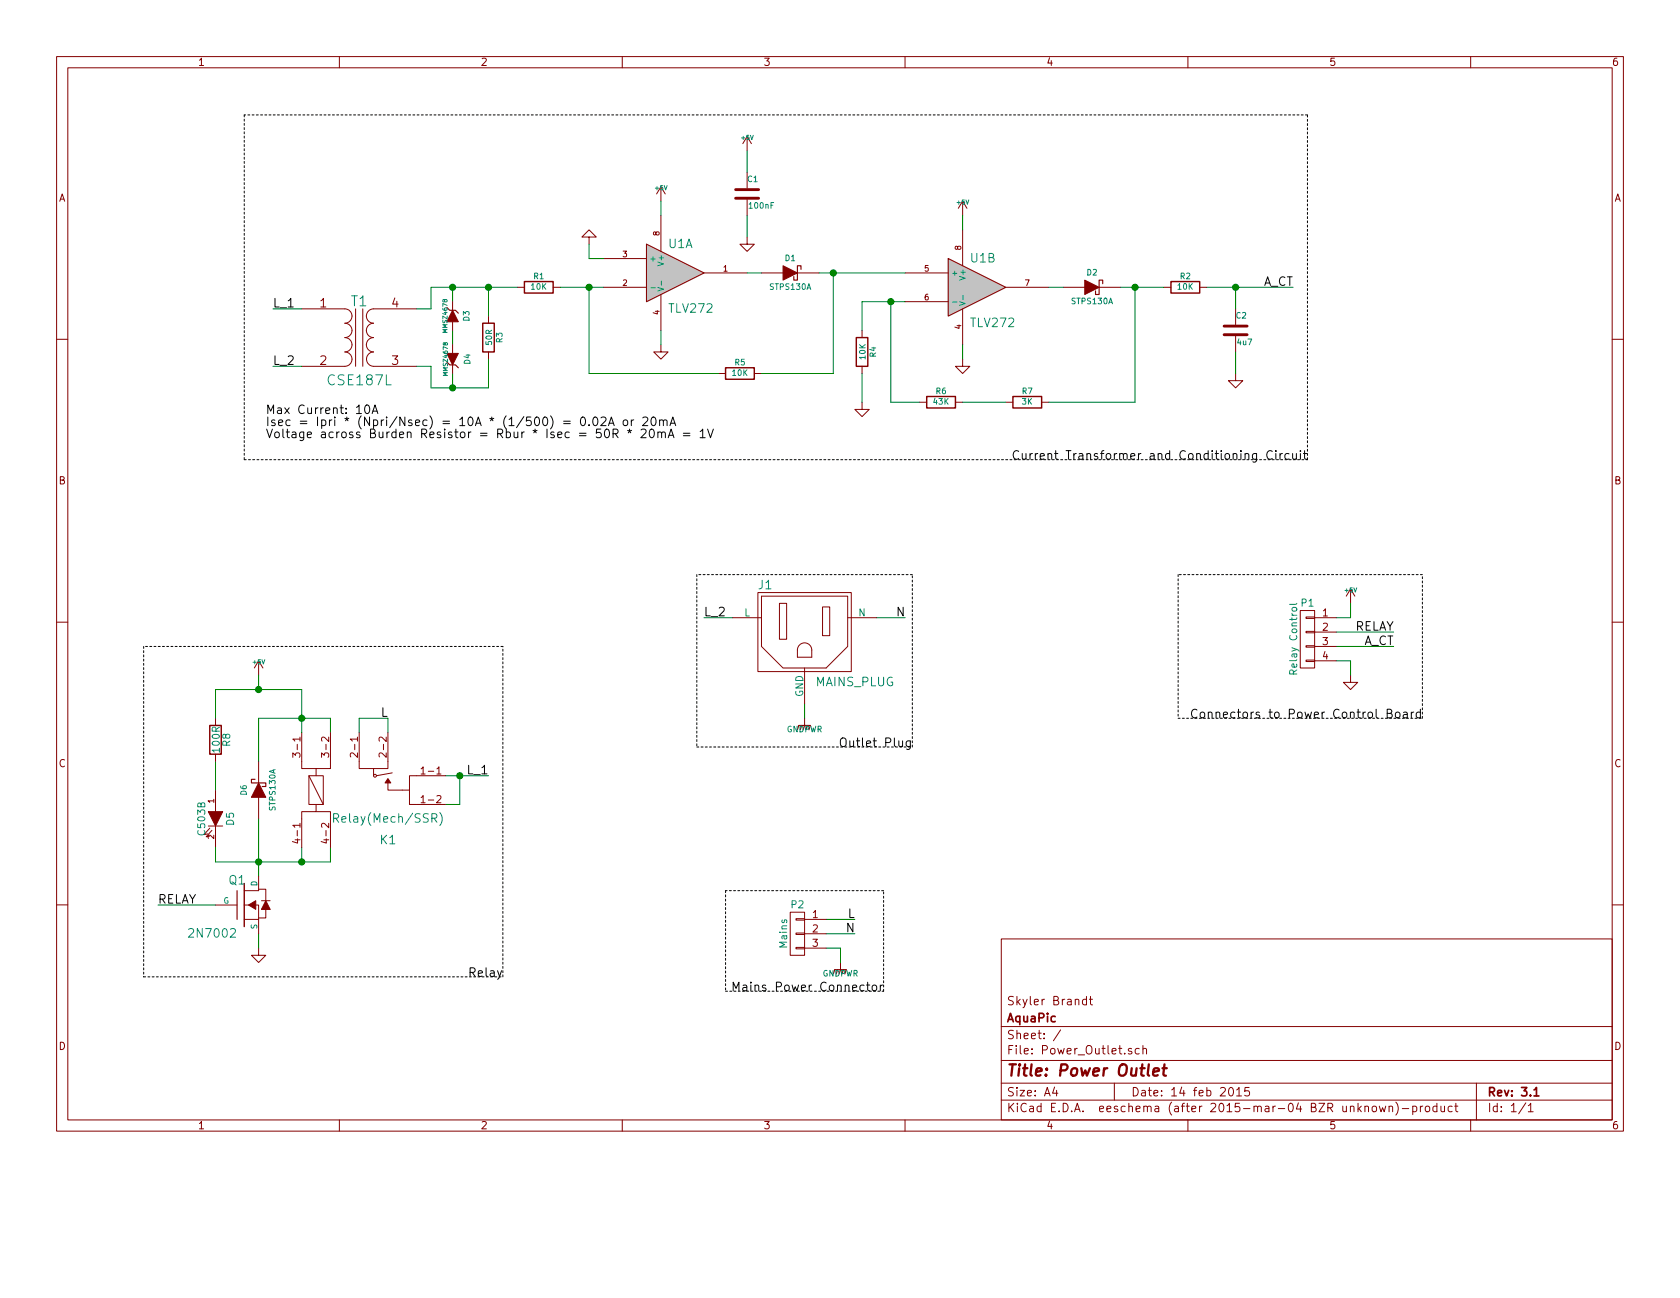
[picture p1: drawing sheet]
<svg xmlns="http://www.w3.org/2000/svg" width="279mm" height="216mm" viewBox="0 0 279 216" stroke-linecap="round" stroke-linejoin="round" font-family="sans-serif">
<g fill="none" stroke="#840000" stroke-width=".17">
<path d="M9.4 9.4h260.6v178.7h-260.6zM11.3 11.3h256.8v175h-256.8zM56.4 9.4v1.9M103.5 9.4v1.9M150.5 9.4v1.9M197.6 9.4v1.9M244.6 9.4v1.9M98 39.4h1.2l-1.2-1.2-1.2 1.2h1.2v1.2M109.9 31.1v2.4M109.9 35.8v6M109.9 31.1l-.7 1.2M109.9 31.1l.7 1.2"/>
<path d="M124.3 39.4v1.2h1.1l-1.1 1.2-1.2-1.2h1.2M124.3 22.7v2.4M124.3 28.7v2.6M124.3 33.2v2.6M124.3 22.7l-.8 1.2M124.3 22.7l.7 1.2M160.1 33.5v2.3M160.1 38.2v6M160.1 33.5l-.7 1.1M160.1 33.5l.7 1.1M9.4 56.4h1.9M50.2 51.4h7.1a1.19 1.19 0 0 1 1.2 1.2 1.19 1.19 0 0 1-1.2 1.2 1.19 1.19 0 0 1 1.2 1.2 1.19 1.19 0 0 1-1.2 1.2 1.19 1.19 0 0 1 1.2 1.1 1.19 1.19 0 0 1-1.2 1.2 1.19 1.19 0 0 1 1.2 1.2 1.19 1.19 0 0 1-1.2 1.2h-7.1"/>
<path d="M59.1 51.4v9.5M60.3 51.4v9.5M69.3 51.4h-7.2a1.19 1.19 0 0 0-1.2 1.2 1.19 1.19 0 0 0 1.2 1.2 1.19 1.19 0 0 0-1.2 1.2 1.19 1.19 0 0 0 1.2 1.2 1.19 1.19 0 0 0-1.2 1.1 1.19 1.19 0 0 0 1.2 1.2 1.19 1.19 0 0 0-1.1 1.2 1.19 1.19 0 0 0 1.1 1.2h7.2M75.3 50.2v1.4M75.3 53.5v1.5M75.3 57.3v1.5M81.2 52.6v1.2M81.2 58.5v1.2M86 47.8h1.2M92 47.8h1.2M100.4 47.8h7.1M100.4 43h7.1"/>
<path d="M107.5 40.6l9.6 4.8-9.6 4.8zM109.9 57.3v1.2h1.2l-1.2 1.2-1.2-1.2h1.2M109.9 49v6M117.1 45.4h7.2M126.6 45.4h3.6M132.6 45.4h3.6M143.4 55v1.2M150.5 45.4h7.2M150.5 50.2h7.2M157.7 43l9.6 4.8-9.6 4.8zM160.1 59.7v1.2h1.2l-1.2 1.2-1.2-1.2h1.2M160.1 51.4v5.9"/>
<path d="M167.3 47.8h7.1M176.8 47.8h3.6M182.8 47.8h3.6M193.5 47.8h1.2M199.5 47.8h1.2M205.5 51.4v2.6M205.5 55.9v2.6M268.1 56.4h1.9M75.3 60.7v1.4M119.5 62.1h1.2M125.4 62.1h1.2M143.4 66.9v1.2h1.2l-1.2 1.2-1.2-1.2h1.2"/>
<path d="M143.4 60.9v1.2M152.9 66.9h1.2M158.9 66.9h1.2M167.3 66.9h1.2M173.2 66.9h1.2M205.5 62.1v1.2h1.2l-1.2 1.2-1.2-1.2h1.2M126 98.6h15.6v13.1h-15.6zM126.6 99.2h14.4v8.3l-3.6 3.6h-7.2l-3.6-3.6zM224.6 98l-.7 1.2M224.6 98v2.4M224.6 98l.7 1.2M9.4 103.5h1.9"/>
<path d="M35.8 119.5v1.2M43 109.9l-.7 1.2M43 109.9v2.4M43 109.9l.7 1.2M121.9 102.7h4.7M129.6 100.4h1.2v5.9h-1.2zM132.6 109.3h2.4zM132.6 109.3v-1.2a1.19 1.19 0 0 1 1.2-1.2 1.19 1.19 0 0 1 1.2 1.2v1.2M133.8 111.1v6M133.8 119.5v1.2M136.8 101h1.2v4.7h-1.2zM141 102.7h4.8"/>
<path d="M216.2 101.6h2.4v9.5h-2.4zM217.2 109.8h1.4v.2h-1.4zM217.2 107.4h1.4v.2h-1.4zM217.2 105h1.4v.3h-1.4zM217.2 102.6h1.4v.3h-1.4zM218.6 102.7h3.6M218.6 105.1h3.6M218.6 107.5h3.6M218.6 109.9h3.6M224.6 112.3v1.2h1.2l-1.2 1.2-1.2-1.2h1.2M268.1 103.5h1.9M34.6 137.4h2.4"/>
<path d="M34.9 137.8l-1 1 .6-.1M35.2 138.1l-.9 1.1 .6-.1M35.8 125.4v1.2M35.8 131.4v3.6M35.8 137.4v3.6M43 126.6v3.6M43 132.6v3.6M49.9 122.6v.7M49.9 136.9v.7M50.2 121.9v5.9h2.4M51.4 129h2.4v4.8h-2.4zM51.4 129l2.4 4.8"/>
<path d="M52.6 135h2.4v6M52.6 133.8v1.2h-2.4v6M55 121.9v5.9h-2.4v1.2M59.4 122.6v.7M59.7 121.9v5.9h2.4v1.2M64.5 121.9v5.9h-2.4M65.2 128.6l-2.6 .4M68.1 131.4v2.4h6M70 127.9l.4-.4v1.2M70 132.7l.4-.4v1.2M70 128.7h.7M70 133.5h.7"/>
<path d="M72.7 128.7h.6M74.1 129h-6v2.4h-3.6v-1.2M9.4 150.5h1.9M35.8 150.5h3.6M40.6 150.5h2.4v2.4M40.6 152.9h2.4M43 157.7v1.2h1.2l-1.2 1.2-1.2-1.2h1.2M43 147.9h1.2v1.9M43 145.8v2.3h-2.4M43 152.9v2.4M43.5 151.3h1.4M43.5 149.8h1.4"/>
<path d="M44.2 151.3v1.4h-1.2M131.4 151.7h2.4v7.2h-2.4zM132.4 157.6h1.4v.2h-1.4zM132.4 155.2h1.4v.2h-1.4zM132.4 152.8h1.4v.2h-1.4zM133.8 152.9h3.6M133.8 155.3h3.6M133.8 157.7h3.6M166.5 156.2h101.6v30.1h-101.6zM268.1 150.5h1.9M139.8 160.1v1.2M166.5 176.4h101.6"/>
<path d="M166.5 170.8h101.6M176.4 171.3l-1.2 1.8M180.7 166.3l-.4-.1-.3 .3 .1 .5 .2 .1h.4M180.7 165.7v1.4M181.2 166.2h.5M181.4 165.7v1.3l.3 .1M188.2 174.5a.33 .33 0 0 0-.6 .1l.7 .5-.2 .2-.5-.1M189.5 174.5l-.4-.1-.3 .2 .1 .6 .2 .1 .4-.1M190.1 174.5l.2-.1 .3 .1 .1 .8M190.1 173.9v1.4M56.4 186.3v1.8M103.5 186.3v1.8"/>
<path d="M150.5 186.3v1.8M166.5 183h101.6M166.5 180.2h101.6M175.4 180.8l-.3 1h.8M175.7 181.4v.9M185.3 180.2v2.8M197.6 186.3v1.8M204.5 181l.2-.1a.77 .77 0 0 1 .5 .6 .77 .77 0 0 1-.3 .7l-.1 .1a.75 .75 0 0 1-.6-.6 .75 .75 0 0 1 .3-.7zM205.7 181.3l.4-.4v1.4M205.7 182.3h.8M207.7 180.9h-.6l-.1 .7 .2-.2 .5 .1 .1 .2-.1 .5-.2 .1-.5-.1M227 184.1l.2-.1 .3 .1 .1 .8"/>
<path d="M228.3 184.1l.2-.1 .4 .1v.6l-.1 .1-.3 .1-.2-.1zM229.4 184l.3 .9 .2-.6 .3 .6 .3-.9M231 184.1l.2-.1 .4 .1v.8M231 184v.9M232.1 183.3a1.61 1.61 0 0 1 0 2.2M233.2 184.4h1.1M235 184.1l.4-.1 .2 .3-.1 .5h-.5M235 184v1.4M236.2 184v.9M236.6 184l-.4 .3M237.1 184.1l.2-.1 .4 .1 .1 .6-.1 .1-.4 .1-.2-.1zM239 184.1l-.4-.1-.3 .3 .1 .5 .2 .1 .4-.1"/>
<path d="M239 183.5v1.4M239.6 184l.1 .8 .3 .1 .2-.1M240.2 184v.9M241.5 184.1l-.4-.1-.3 .3 .1 .5 .2 .1 .4-.1M241.9 184h.6M242.1 183.5v1.2l.4 .2M244.6 186.3v1.8M245.5 180.2v6.1M253.8 183.4l-1.2 1.9M254.2 183.9l.4-.4v1.4M254.2 184.9h.8"/>
<circle cx="62.4" cy="129" r=".24"/>
</g>
<path d="M255.1 181.3l.4-.4v1.4M255.1 182.3h.8" fill="none" stroke="#840000" stroke-width=".29"/>
<path d="M191.8 178.3l.9-.2v-.3l-.6-.1-.2 .2-.1 .9 .2 .1 .5-.1M193.3 177.7h.7M193.7 177l-.2 1.7v.1l.4 .1" fill="none" stroke="#840000" stroke-width=".38"/>
<path d="M80.3 53.8h1.9v4.7h-1.9zM87.2 46.8h4.8v1.9h-4.8zM142.4 56.2h1.9v4.7h-1.9zM194.7 46.8h4.8v1.9h-4.8zM120.7 61.2h4.7v1.9h-4.7zM154.1 65.9h4.8v2h-4.8zM168.5 65.9h4.7v2h-4.7zM34.9 120.7h1.9v4.7h-1.9zM40.6 147v7.1" fill="none" stroke="#840000" stroke-width=".24"/>
<g fill="none" stroke="#000" stroke-width=".17">
<path d="M60.8 67.5l.2-.1a.77 .77 0 0 1 .5 .7 .77 .77 0 0 1-.5 .7l-.2-.2-.2-.4zM61.9 68.8l.5-1.4 .4 1.4M62 68.4h.7M96.7 69.5l.2-.1a.77 .77 0 0 1 .5 .7 .77 .77 0 0 1-.5 .7l-.2-.1-.2-.4zM98 70.7v.1M98.8 69.4h.1a.77 .77 0 0 1 .5 .7 .77 .77 0 0 1-.5 .7 .92 .92 0 0 1-.1-1.4zM100 69.5l.2-.1h.3l.2 .1 .1 .3-.1 .2-.8 .8h.9M101.2 70.8l.5-1.4 .4 1.4M101.3 70.4h.7M103.7 70l.2-.2 .4 .2 .1 .5-.1 .2-.4 .1-.2-.1zM104.4 71.6l.3 .1 .3-.1M104.5 72l.2-.3 .2 .3"/>
<path d="M104.7 71.4v.3M105 69.8v1M105.4 69.8l-.3 .1-.1 .2M106.6 71.5l.2-.1h.4l.2 .1 .1 .3-.1 .2-.8 .8h.9M106.9 69.5l.2-.1h.4l.2 .1v.3v.2l-.8 .8h.8M108.2 71.4h.1a.77 .77 0 0 1 .5 .7 .77 .77 0 0 1-.5 .7 .92 .92 0 0 1-.1-1.4zM108.4 69.5l.2-.1a.77 .77 0 0 1 .5 .7 .77 .77 0 0 1-.5 .7l-.2-.1-.1-.4zM109.4 72l.1-.1a.34 .34 0 0 1 .5 .2v.7M109.4 71.9v.9M109.7 70l.1-.1a.34 .34 0 0 1 .5 .2v.7M109.7 69.8v1M110 72.1a.33 .33 0 0 1 .3-.3 .33 .33 0 0 1 .4 .3v.7"/>
<path d="M110.3 70.1a.32 .32 0 0 1 .3-.3 .32 .32 0 0 1 .3 .3v.7M111.1 72.8l.5-1.4 .5 1.4M111.3 72.4h.6M111.4 70.8l.5-1.4 .5 1.4M111.5 70.4h.7M113.6 72.1h1.1M113.6 72.5h1.1M116.4 71.8l.5-.4v1.4M116.4 72.8h.9M117.7 71.4l.5 1.4 .4-1.4M169.4 75.1a.58 .58 0 0 0-.7 0 .58 .58 0 0 0-.2 .7 .55 .55 0 0 0 .3 .5 .55 .55 0 0 0 .6-.1M170 75.4v.8a.36 .36 0 0 0 .6 0"/>
<path d="M170.6 75.4v1M171.3 75.4v1M171.7 75.4l-.3 .1-.1 .2M172.2 75.4v1M172.6 75.4l-.3 .1-.1 .2M173 75.9l.7-.1-.1-.3-.4-.1-.2 .3 .1 .6h.5M215 75.4v.8a.36 .36 0 0 0 .6 0M215.6 75.4v1M216.3 75v.1M216.3 75.4v1M216.8 75.4h.5M217 75v1.2l.3 .2"/>
<path d="M199.1 118.1a.58 .58 0 0 0-.7 0 .58 .58 0 0 0-.2 .7 .55 .55 0 0 0 .2 .5 .55 .55 0 0 0 .7 0M199.7 118.5l.4-.1 .3 .3v.4l-.3 .3-.4-.1-.1-.2v-.4zM201 118.6v-.1a.34 .34 0 0 1 .6 .2v.7M201 118.4v1M234.7 118.4v1M235.1 118.4l-.2 .1-.2 .2M236.2 118.5a.45 .45 0 0 0-.6 .1v.7a.45 .45 0 0 0 .6 0M236.2 118v1.4M139.8 123a.47 .47 0 0 1 .6-.3 .47 .47 0 0 1 .3 .5v.8a.5 .5 0 0 1-.6 .2 .5 .5 0 0 1-.3-.5zM121.9 164.8v-1.4l.5 1 .5-1v1.4M123.6 163.9h.5l.1 .9M124.2 164.2l-.5 .1a.28 .28 0 0 0-.2 .2 .28 .28 0 0 0 .2 .3l.5-.1"/>
<path d="M146.4 163.8v1M146.8 163.8l-.3 .1-.1 .2"/>
</g>
<g fill="#c2c2c2" stroke="#c2c2c2" stroke-width=".24">
<path d="M107.5 40.6l9.6 4.8-9.6 4.8z"/>
<path d="M157.7 43l9.6 4.8-9.6 4.8z"/>
</g>
<path d="M108.2 47.9h.8M109.4 47.8l.9 .3-.9 .3M110 46.7v.8M158.4 50.3h.7M159.6 50.2l.9 .3-.9 .3M160.2 49.1v.7M215 101.1h.6l.1 .2-.1 .3h-.6l-.1-.2zM215.7 100.4l-.2 .1h-1M55.5 136.1l.7-.1 .1-.2-.1-.3-.2-.2h-.5v1.5M73.1 135.1a1.64 1.64 0 0 1 0 2.2" fill="none" stroke="#008484" stroke-width=".17"/>
<g fill="#840000" stroke="#840000" stroke-width=".17">
<path d="M130.2 44.2l2.4 1.2-2.4 1.2z"/>
<path d="M180.4 46.6l2.4 1.2-2.4 1.2z"/>
<path d="M34.6 135h2.4l-1.2 2.4z"/>
<path d="M43 130.2l1.2 2.4h-2.4z"/>
<path d="M64.5 129.5l.5 .7h-1z"/>
<path d="M75.3 51.6l.9 1.9h-1.9z"/>
<path d="M74.3 58.8h1.9l-.9 1.9z"/>
<path d="M44.2 149.8l.7 1.5h-1.4z"/>
<path d="M41.3 150.5l1.2-.7v1.5z"/>
</g>
<path d="M74.3 51.1l.5 .5h.9l.5 .5M133.2 44.8v-.6h-.6v2.4h-.6v-.6M183.4 47.2v-.6h-.6v2.4h-.6v-.6M74.3 60.2l.5 .5h.9l.5 .5M42.4 129.6h-.6v.6h2.4v.6h-.6M39.4 148.1v4.8" fill="none" stroke="#840000" stroke-width=".19"/>
<path d="M122.3 33h3.9M122.3 31.5h3.9M203.6 55.7h3.8M203.6 54.2h3.8" fill="none" stroke="#840000" stroke-width=".48"/>
<g fill="none" stroke="#008400" stroke-width=".17">
<path d="M109.9 33.5v2.3M124.3 25.1v3.6M124.3 35.8v3.6M160.1 35.8v2.4M45.4 51.4h4.8M75.3 47.8v2.4M75.3 55v2.3M81.2 47.8v4.8M81.2 59.7v4.8h-9.5v-3.6h-2.4M86 47.8h-14.3v3.6h-2.4M93.2 47.8h7.2M98 40.6v2.4h2.4"/>
<path d="M98 47.8v14.3h21.5M109.9 55v2.3M124.3 45.4h2.3M136.2 45.4h14.3M138.6 45.4v16.7h-12M148.1 50.2v16.7h4.8M150.5 50.2h-7.1v4.8M160.1 57.3v2.4M174.4 47.8h2.4M186.4 47.8h7.1M188.8 47.8v19.1h-14.4M200.7 47.8h14.4"/>
<path d="M205.5 47.8v3.6M205.5 58.5v3.6M45.4 60.9h4.8M75.3 62.1v2.4M143.4 62.1v4.8M160.1 66.9h7.2M35.8 119.5v-4.8h14.4v7.2M43 112.3v2.4M117.1 102.7h4.8M133.8 117.1v2.4M145.8 102.7h4.7M222.2 109.9h2.4v2.4"/>
<path d="M222.2 105.1h9.6M222.2 107.5h9.6M224.6 100.4v2.3h-2.4M35.8 126.6v4.8M43 136.2v9.6M55 121.9v-2.4h-12v7.1M59.7 121.9v-2.4h4.8v2.4M74.1 129h7.1M76.5 129v4.8h-2.4M26.3 150.5h9.5M35.8 141v2.4h19.2v-2.4M43 155.3v2.4"/>
<path d="M50.2 141v2.4M137.4 152.9h4.8M137.4 155.3h4.8M137.4 157.7h2.4v2.4"/>
</g>
<g fill="#008400" stroke="#008400" stroke-width=".24">
<circle cx="81.2" cy="47.8" r=".48"/>
<circle cx="98" cy="47.8" r=".48"/>
<circle cx="148.1" cy="50.2" r=".48"/>
<circle cx="138.6" cy="45.4" r=".48"/>
<circle cx="75.3" cy="47.8" r=".48"/>
<circle cx="75.3" cy="64.5" r=".48"/>
<circle cx="188.8" cy="47.8" r=".48"/>
<circle cx="205.5" cy="47.8" r=".48"/>
<circle cx="43" cy="143.4" r=".48"/>
<circle cx="43" cy="114.7" r=".48"/>
<circle cx="50.2" cy="119.5" r=".48"/>
<circle cx="50.2" cy="143.4" r=".48"/>
<circle cx="76.5" cy="129" r=".48"/>
</g>
<g fill="none" stroke="#000" stroke-width=".17" stroke-dasharray=".3 .4">
<path d="M40.6 19.1v57.4M217.4 19.1h-176.8M40.6 76.5h176.8M217.4 76.5v-57.4M115.9 95.6v28.7M151.7 95.6h-35.8M195.9 95.6v23.9M236.6 95.6h-40.7M23.9 107.5v55M83.6 107.5h-59.7M195.9 119.5h40.7M236.6 119.5v-23.9"/>
<path d="M115.9 124.3h35.8M151.7 124.3v-28.7M120.7 148.1v16.8M147 148.1h-26.3M23.9 162.5h59.7M83.6 162.5v-55M120.7 164.9h26.3M147 164.9v-16.8"/>
</g>
<text font-size="2.6" fill="#840000" x="167.5" y="179">Title: Power Outlet</text>
<g font-size="2.3" fill="#008484">
<text x="58.4" y="50.9">T1</text>
<text x="54.7" y="64.1">CSE187L</text>
</g>
<g font-size="2" fill="#008484">
<text x="111.2" y="41.3">U1A</text>
<text x="161.5" y="43.7">U1B</text>
<text x="111.3" y="52">TLV272</text>
<text x="161.5" y="54.4">TLV272</text>
<text x="126.1" y="98">J1</text>
<text x="135.6" y="114.1">MAINS_PLUG</text>
<text x="56.3" y="136.8">Relay(Mech/SSR)</text>
<text x="63.2" y="140.4">K1</text>
<text x="38.1" y="147.1">Q1</text>
<text x="31.8" y="156">2N7002</text>
</g>
<g font-size="2">
<text x="209.8" y="47.6">A_CT</text>
<text x="45.4" y="51.1">L_1</text>
<text x="45.4" y="60.7">L_2</text>
<text x="44.2" y="68.9">Max Current: 10A</text>
<text x="44.2" y="70.9">Isec = Ipri * (Npri/Nsec) = 10A * (1/500) = 0.02A or 20mA</text>
<text x="44.2" y="72.9">Voltage across Burden Resistor = Rbur * Isec = 50R * 20mA = 1V</text>
<text x="174.1" y="76.5">Current Transformer and Conditioning Circuit</text>
<text x="117.1" y="102.5">L_2</text>
<text x="149.1" y="102.5">N</text>
<text x="225" y="104.9">RELAY</text>
<text x="226.6" y="107.3">A_CT</text>
<text x="63.3" y="119.2">L</text>
<text x="202.5" y="119.5">Connectors to Power Control Board</text>
<text x="141.1" y="124.3">Outlet Plug</text>
<text x="77.8" y="128.8">L_1</text>
<text x="26.3" y="150.3">RELAY</text>
<text x="140.7" y="155.1">N</text>
<text x="141" y="152.7">L</text>
<text x="78.3" y="162.5">Relay</text>
<text x="124.2" y="164.9">Mains Power Connector</text>
</g>
<g font-size="2" fill="#840000">
<text x="53.2" y="51.1">1</text>
<text x="65.2" y="51.1">4</text>
<text x="53.2" y="60.7">2</text>
<text x="65.2" y="60.7">3</text>
<text x="167.5" y="167.2">Skyler Brandt</text>
<text x="167.5" y="172.9">Sheet: /</text>
<text x="167.5" y="170">AquaPic</text>
<text x="167.5" y="175.4">File: Power_Outlet.sch</text>
<text x="167.5" y="185">KiCad E.D.A. eeschema (after 2015-mar-04 BZR unknown)-product</text>
<text x="167.5" y="182.4">Size: A4</text>
<text x="188.1" y="182.4">Date: 14 feb 2015</text>
<text x="247.4" y="182.4">Rev: 3.1</text>
<text x="247.4" y="185">Id: 1/1</text>
</g>
<g font-size="1.7" fill="#840000">
<text x="32.9" y="10.9">1</text>
<text x="80" y="10.9">2</text>
<text x="127" y="10.9">3</text>
<text x="174" y="10.9">4</text>
<text x="221.1" y="10.9">5</text>
<text x="268.1" y="10.9">6</text>
<text x="9.7" y="33.5">A</text>
<text x="268.5" y="33.5">A</text>
<text x="9.7" y="80.5">B</text>
<text x="268.5" y="80.5">B</text>
<text x="220" y="102.5">1</text>
<text x="220" y="104.9">2</text>
<text x="220" y="107.3">3</text>
<text x="220" y="109.7">4</text>
<text x="49.9" y="125.4" transform="rotate(-90 49.9 125.4)">3-1</text>
<text x="54.7" y="125.4" transform="rotate(-90 54.7 125.4)">3-2</text>
<text x="59.5" y="125.4" transform="rotate(-90 59.5 125.4)">2-1</text>
<text x="64.3" y="125.4" transform="rotate(-90 64.3 125.4)">2-2</text>
<text x="9.7" y="127.6">C</text>
<text x="70.5" y="128.8">1-1</text>
<text x="268.5" y="127.6">C</text>
<text x="70.5" y="133.6">1-2</text>
<text x="49.9" y="139.8" transform="rotate(-90 49.9 139.8)">4-1</text>
<text x="54.7" y="139.8" transform="rotate(-90 54.7 139.8)">4-2</text>
<text x="135.1" y="152.7">1</text>
<text x="135.1" y="155.1">2</text>
<text x="135.1" y="157.5">3</text>
<text x="9.7" y="174.6">D</text>
<text x="268.5" y="174.6">D</text>
<text x="32.9" y="187.8">1</text>
<text x="80" y="187.8">2</text>
<text x="127" y="187.8">3</text>
<text x="174" y="187.8">4</text>
<text x="221.1" y="187.8">5</text>
<text x="268.1" y="187.8">6</text>
</g>
<g font-size="1.7" fill="#008484">
<text x="216.4" y="100.9">P1</text>
<text x="123.8" y="102.5">L</text>
<text x="142.8" y="102.5">N</text>
<text x="215.7" y="111.7" transform="rotate(-90 215.7 111.7)">Relay Control</text>
<text x="133.6" y="115.9" transform="rotate(-90 133.6 115.9)">GND</text>
<text x="36.5" y="125" transform="rotate(-90 36.5 125)">100R</text>
<text x="38.3" y="124.1" transform="rotate(-90 38.3 124.1)">R8</text>
<text x="38.9" y="137.3" transform="rotate(-90 38.9 137.3)">D5</text>
<text x="34.1" y="138.8" transform="rotate(-90 34.1 138.8)">C503B</text>
<text x="131.6" y="151.1">P2</text>
<text x="130.9" y="157.6" transform="rotate(-90 130.9 157.6)">Mains</text>
</g>
<g font-size="1.3" fill="#008484">
<text x="124.3" y="30.3">C1</text>
<text x="124.7" y="34.7">100nF</text>
<text x="88.8" y="46.4">R1</text>
<text x="108" y="43.5">+</text>
<text x="110.4" y="44" transform="rotate(-90 110.4 44)">V+</text>
<text x="130.6" y="43.4">D1</text>
<text x="158.2" y="45.9">+</text>
<text x="160.6" y="46.4" transform="rotate(-90 160.6 46.4)">V+</text>
<text x="180.8" y="45.8">D2</text>
<text x="196.3" y="46.4">R2</text>
<text x="78.1" y="53.4" transform="rotate(-90 78.1 53.4)">D3</text>
<text x="88.4" y="48.2">10K</text>
<text x="128.1" y="48.2">STPS130A</text>
<text x="178.3" y="50.6">STPS130A</text>
<text x="195.9" y="48.2">10K</text>
<text x="205.6" y="53">C2</text>
<text x="81.8" y="57.3" transform="rotate(-90 81.8 57.3)">50R</text>
<text x="83.6" y="57" transform="rotate(-90 83.6 57)">R3</text>
<text x="143.9" y="59.7" transform="rotate(-90 143.9 59.7)">10K</text>
<text x="145.7" y="59.4" transform="rotate(-90 145.7 59.4)">R4</text>
<text x="205.8" y="57.4">4u7</text>
<text x="78.2" y="60.6" transform="rotate(-90 78.2 60.6)">D4</text>
<text x="121.8" y="62.5">10K</text>
<text x="122.2" y="60.8">R5</text>
<text x="155.7" y="65.5">R6</text>
<text x="170" y="65.5">R7</text>
<text x="155.3" y="67.3">43K</text>
<text x="170" y="67.3">3K</text>
<text x="130.8" y="121.8">GNDPWR</text>
<text x="41" y="132.3" transform="rotate(-90 41 132.3)">D6</text>
<text x="45.8" y="134.7" transform="rotate(-90 45.8 134.7)">STPS130A</text>
<text x="42.8" y="147.4" transform="rotate(-90 42.8 147.4)">D</text>
<text x="37.1" y="150.3">G</text>
<text x="42.8" y="154.6" transform="rotate(-90 42.8 154.6)">S</text>
<text x="136.7" y="162.4">GNDPWR</text>
</g>
<g font-size="1.3" fill="#840000">
<text x="109.7" y="39.2" transform="rotate(-90 109.7 39.2)">8</text>
<text x="159.9" y="41.6" transform="rotate(-90 159.9 41.6)">8</text>
<text x="103.6" y="47.6">2</text>
<text x="103.6" y="42.8">3</text>
<text x="120.3" y="45.2">1</text>
<text x="153.8" y="45.2">5</text>
<text x="170.5" y="47.6">7</text>
<text x="109.7" y="52.3" transform="rotate(-90 109.7 52.3)">4</text>
<text x="153.8" y="49.9">6</text>
<text x="159.9" y="54.7" transform="rotate(-90 159.9 54.7)">4</text>
<text x="35.6" y="133.6" transform="rotate(-90 35.6 133.6)">1</text>
<text x="35.6" y="139.5" transform="rotate(-90 35.6 139.5)">2</text>
</g>
<g font-size="1" fill="#008484">
<text x="123.3" y="23.2">+5V</text>
<text x="109" y="31.6">+5V</text>
<text x="159.2" y="34">+5V</text>
<text x="74.4" y="55.1" transform="rotate(-90 74.4 55.1)">MMSZ4678</text>
<text x="74.5" y="62.3" transform="rotate(-90 74.5 62.3)">MMSZ4678</text>
<text x="223.7" y="98.5">+5V</text>
<text x="42.1" y="110.5">+5V</text>
</g>
</svg>
